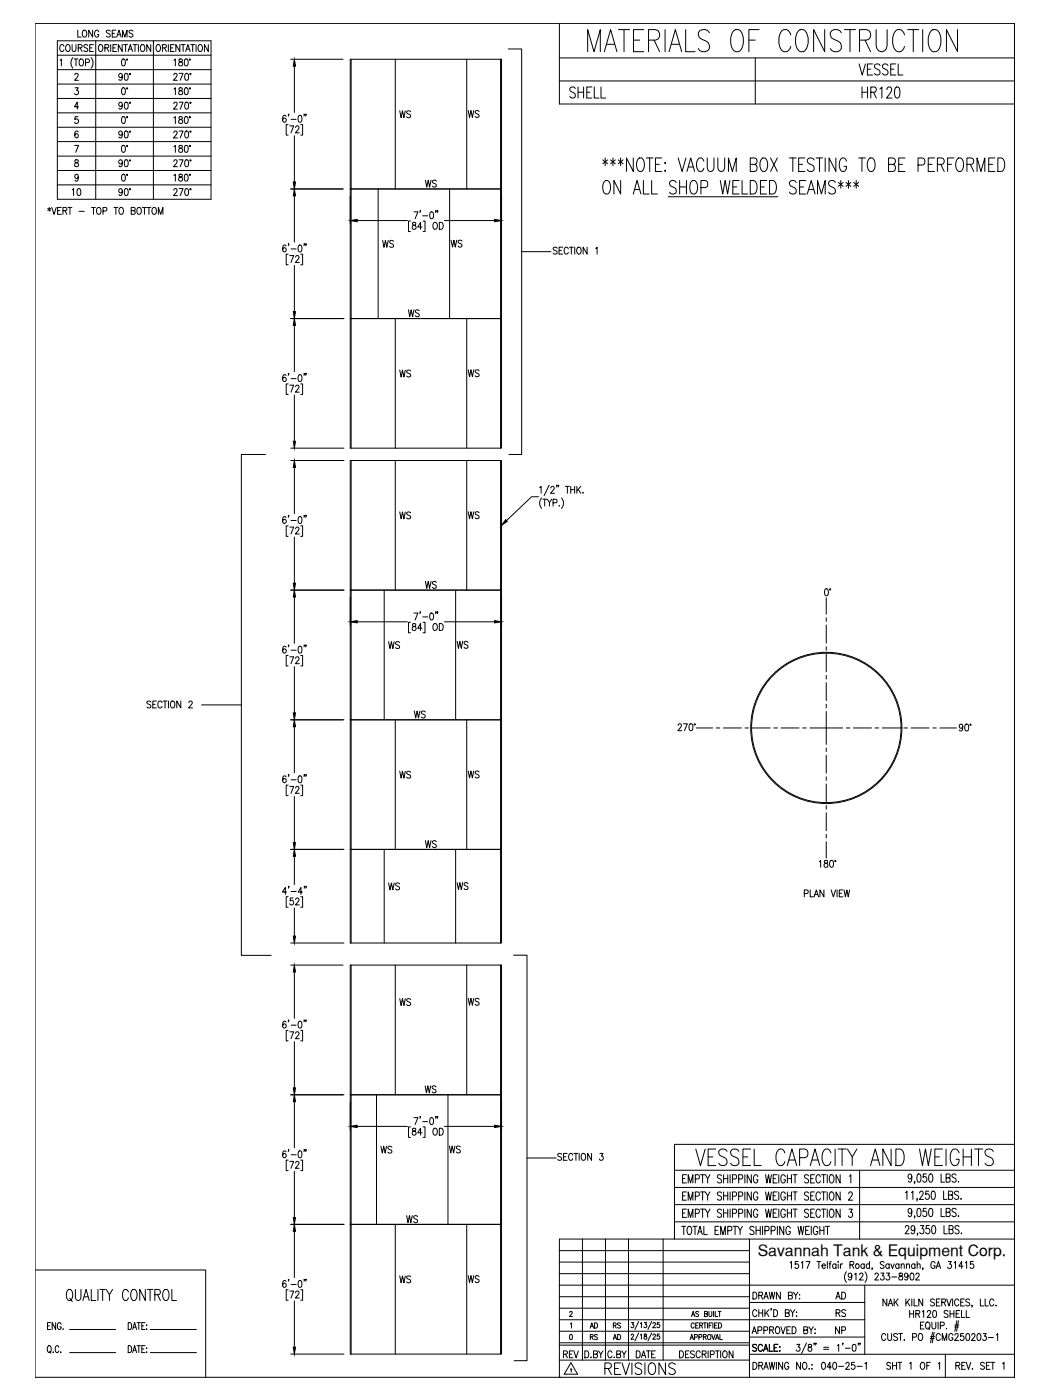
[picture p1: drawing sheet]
<svg xmlns="http://www.w3.org/2000/svg" width="457mm" height="610mm" viewBox="0 0 457 610" stroke-linecap="round" stroke-linejoin="round" font-family="sans-serif">
<!-- layer: 0 -->
<g fill="none" stroke="#000" stroke-width=".44">
<path d="M15.3 10.2h426.4v589.5h-426.4zM243.6 10.2v35.1h198.1M243.6 35.2h198.1M243.6 25.2h198.1M328.9 25.2v20.1M441.7 498.3h-148v41.2M293.7 517h148M293.7 509.6h148M374.3 509.6v29.9M253.6 539.5v52.7M263.6 539.5v52.7M273.7 539.5v52.7"/>
<path d="M288.7 539.5v52.7M293.7 532h148M293.7 524.5h148M326.3 539.5v60.2M441.7 539.5h-198.1v60.2M15.3 553h74.3v46.7M243.6 559.6h198.1M243.6 554.6h82.7M243.6 549.6h82.7M243.6 544.6h82.7M376.5 559.6v30.1M243.6 579.7h82.7"/>
<path d="M243.6 574.7h132.9M243.6 569.6h82.7M243.6 564.6h82.7M326.3 567.1h50.2M243.6 592.2h82.7M243.6 584.7h82.7M243.6 585.7h82.7M326.3 589.7h115.4M326.3 582.2h50.2M411.6 589.7v10"/>
</g>
<!-- layer: TEXT -->
<g fill="none" stroke="#000" stroke-width=".44">
<path d="M262.5 69.6l2.1 1.7M263.3 78.9l.4-.3a2.58 2.58 0 0 1 2.1 3.6 2.07 2.07 0 0 1-2.1 2.3 4.1 4.1 0 0 1-.4-5.6zM263.5 68.8v3.4M264.6 69.6l-2.1 1.7M265.8 69.6l2.1 1.7M266.9 68.8v3.4M267.9 69.6l-2.1 1.7M269.2 69.6l2.1 1.7M270.2 78.6v5.9l-2.9-5.9v5.9M270.2 68.8v3.4M271.3 69.6l-2.1 1.7M275.7 68.8v5.9l-2.9-5.9v5.9"/>
<path d="M278 69.1l.5-.3a2.58 2.58 0 0 1 2.1 3.6l-.2 .9a1.48 1.48 0 0 1-1.5 1.4 1.48 1.48 0 0 1-1.5-1.4 4.4 4.4 0 0 1 .6-4.2zM280.1 78.6v5.9h2.6M281.4 68.8h2.9M282.9 68.8v5.9M283.7 78.6v5.9h2.5M285.4 71.6h1.7M288.1 68.8h-2.7v5.9h2.7M289.6 70.7v.6zM289.6 74.1v.6zM294.5 79.4a1.47 1.47 0 0 0-2-.8 1.47 1.47 0 0 0-.8 2l1.9 1.1a1.54 1.54 0 0 1 .7 2.3 1.54 1.54 0 0 1-2.3 .2l-.5-.5M295.3 68.8l1.7 5.9 1.7-5.9M295.9 78.6v5.9"/>
<path d="M298.9 78.6v5.9M299.1 74.7l1.7-5.9 1.7 5.9M299.7 72.7h2.1M301.2 78.9l.4-.3a2.58 2.58 0 0 1 2.1 3.6 2.07 2.07 0 0 1-2.1 2.3 4.2 4.2 0 0 1-.4-5.6zM306.5 70.2a1.48 1.48 0 0 0-1.5-1.5 1.48 1.48 0 0 0-1.5 1.5 3.8 3.8 0 0 0 1.1 4.5 1.55 1.55 0 0 0 1.9-1.4M308 68.8l.2 5a1.33 1.33 0 0 0 1.2 .9 1.33 1.33 0 0 0 1.3-.9l.2-5M312.6 68.8l.2 5a1.37 1.37 0 0 0 1.3 .9 1.37 1.37 0 0 0 1.2-.9l.2-5M313.6 78.6l1.1 5.9 1.1-5.9 1 5.9 1-5.9M317.2 74.7v-5.9l1.7 5.9 1.7-5.9v5.9M321.8 78.6h-2.7v5.9h2.7M323.1 78.6v5.9h2.5M326.7 71.6h1.9a1.44 1.44 0 0 0 1.1-1.4 1.44 1.44 0 0 0-1.1-1.4h-1.9v5.9h1.9a1.63 1.63 0 0 0 1.1-1.6 1.63 1.63 0 0 0-1.1-1.5"/>
<path d="M326.7 78.6h1.5a3.6 3.6 0 0 1 0 5.9h-1.5zM331.8 69.1l.4-.3a1.91 1.91 0 0 1 2 2.2 3.8 3.8 0 0 1-1.2 3.7 2.58 2.58 0 0 1-2.1-3.7zM333.8 78.6h-2.7v5.9h2.7M335.1 78.6h1.5a3.6 3.6 0 0 1 0 5.9h-1.5zM335.5 68.8l3 5.9M338.5 68.8l-3 5.9M343.7 68.8h3M345.2 68.8v5.9M346.7 79.4a1.49 1.49 0 0 0-2-.8 1.49 1.49 0 0 0-.8 2l1.9 1.1a1.5 1.5 0 0 1 .8 1.9 1.5 1.5 0 0 1-1.8 .9l-1.1-.8M347.8 71.6h1.6M350.5 68.8h-2.7v5.9h2.7M350.9 78.6h-2.7v5.9h2.7"/>
<path d="M354.5 69.6a1.48 1.48 0 0 0-1.9-.8 1.48 1.48 0 0 0-.9 1.9l1.9 1.2a1.55 1.55 0 0 1 .7 2.3 1.55 1.55 0 0 1-2.4 .2l-.4-.6M355.3 68.8h3M356.8 68.8v5.9M359.3 68.8v5.9M363.8 79.4a1.49 1.49 0 0 0-2-.8 1.49 1.49 0 0 0-.8 2l1.9 1.1a1.5 1.5 0 0 1 .8 1.9 1.5 1.5 0 0 1-1.8 .9l-1.1-.8M364 68.8v5.9l-3-5.9v5.9M365 79.4l2.1 1.7M366.1 78.6v3.4M367.1 79.4l-2.1 1.7M368.4 79.4l2.1 1.7M368.6 70.2a1.46 1.46 0 0 0-2.3-1.1 4.1 4.1 0 0 0 .4 5.6 1.68 1.68 0 0 0 1.9-2.3h-1.1M369.4 78.6v3.4"/>
<path d="M370.5 79.4l-2.1 1.7M371.8 79.4l2.1 1.7M372.8 78.6v3.4M373.9 68.8h2.9M373.9 79.4l-2.1 1.7M375.3 68.8v5.9M378.5 69.1l.4-.3a2.58 2.58 0 0 1 2.1 3.6l-.2 .9a1.48 1.48 0 0 1-1.5 1.4 1.48 1.48 0 0 1-1.4-1.4 4.4 4.4 0 0 1 .6-4.2zM386.9 71.6h1.9a1.44 1.44 0 0 0 1.1-1.4 1.44 1.44 0 0 0-1.1-1.4h-1.9v5.9h1.9a1.63 1.63 0 0 0 1.1-1.6 1.63 1.63 0 0 0-1.1-1.5M391.3 71.6h1.7M394.1 68.8h-2.8v5.9h2.8M399.7 71.9h1.9a1.63 1.63 0 0 0 1.2-1.6 1.63 1.63 0 0 0-1.2-1.5h-1.9v5.9M404.2 71.6h1.7"/>
<path d="M406.9 68.8h-2.7v5.9h2.7M408.2 71.6h1.9a1.44 1.44 0 0 0 1.1-1.4 1.44 1.44 0 0 0-1.1-1.4h-1.9v5.9M409.6 71.6l1.5 3.1M412.6 71.6h1.7M415.4 68.8h-2.8v5.9M417 69.1l.4-.3a2.58 2.58 0 0 1 2.2 3.6l-.3 .9a1.48 1.48 0 0 1-1.4 1.4 1.48 1.48 0 0 1-1.5-1.4 4.4 4.4 0 0 1 .6-4.2zM421 71.6h1.9a1.44 1.44 0 0 0 1.1-1.4 1.44 1.44 0 0 0-1.1-1.4h-1.9v5.9M422.5 71.6l1.5 3.1M425.4 74.7v-5.9l1.7 5.9 1.7-5.9v5.9M430.5 71.6h1.7M433.2 68.8h-2.7v5.9h2.7M434.5 68.8h1.5a3.6 3.6 0 0 1 0 5.9h-1.5z"/>
<path d="M275.7 84.5l1.7-5.9 1.7 5.9M276.3 82.5h2.2M290.9 85.7h47.8M295.9 81.4h3M305.2 81.7h1.9a1.63 1.63 0 0 0 1.1-1.6 1.63 1.63 0 0 0-1.1-1.5h-1.9v5.9M319.1 81.4h1.7M331.1 81.4h1.7M348.2 81.4h1.7M351.5 84.5l1.7-5.9 1.7 5.9M352.2 82.5h2.1M356 84.5v-5.9l1.7 5.9 1.6-5.9v5.9M297.2 513.2h1"/>
<path d="M298.9 511.5h-1.7v3.6h1.7M298.9 519h-1.7v3.6h1.7M299.7 515.1v-3.6l1 3.6 1-3.6v3.6M302.8 513.4l1.5-.2 .2-.5-.2-1-1.5-.2v3.6M305 519h1.9M305.9 511.5v3.6M305.9 519v3.6M307.1 511.5l1 1.7v1.9M307.1 519l1 1.7v1.9M309.1 511.5l-1 1.7M309.1 519l-1 1.7M314.2 512a.95 .95 0 0 0-1.1-.5 .95 .95 0 0 0-.7 .8l.2 .6 1.3 .6 .3 1.1a1.03 1.03 0 0 1-1.8 0"/>
<path d="M314.2 519.5a.95 .95 0 0 0-1.1-.5 .95 .95 0 0 0-.7 .8l.2 .5 1.3 .7 .3 1.1a1.03 1.03 0 0 1-1.8 0M315.1 513.2h1.8M315.1 511.5v3.6M315.1 519v3.6M316.9 511.5v3.6M316.9 519v3.6M317.9 511.5v3.6M317.9 519v3.6M318.9 513.4l1.6-.2 .2-.5-.2-1-1.6-.2v3.6M321.6 513.4l1.6-.2 .2-.5-.2-1-1.6-.2v3.6M324.3 511.5v3.6M324.3 519v3.6"/>
<path d="M327.1 511.5v3.6l-1.7-3.6v3.6M327.1 519v3.6l-1.7-3.6v3.6M330 512.3a.99 .99 0 0 0-1.3-.8 .99 .99 0 0 0-.6 1.4v.8a1.03 1.03 0 0 0 .9 1.4 1.03 1.03 0 0 0 1-1.4h-.7M330 519.8a.99 .99 0 0 0-1.3-.8 .99 .99 0 0 0-.6 1.3v.9a1.03 1.03 0 0 0 .9 1.4 1.03 1.03 0 0 0 1-1.4h-.7M333.3 511.5l.7 3.6 .6-3.6 .7 3.6 .6-3.6M333.3 519l.7 3.6 .6-3.6 .7 3.6 .6-3.6M336.7 513.2h1M338.4 511.5h-1.7v3.6h1.7M338.4 519h-1.7v3.6h1.7M339.1 511.5v3.6M339.1 519v3.6M342 512.3a1.01 1.01 0 0 0-1.3-.8 1.01 1.01 0 0 0-.7 1.4v.8a1.04 1.04 0 0 0 1 1.4 1.04 1.04 0 0 0 1-1.4h-.7"/>
<path d="M342 519.8a1.01 1.01 0 0 0-1.3-.8 1.01 1.01 0 0 0-.7 1.3v.9a1.04 1.04 0 0 0 1 1.4 1.04 1.04 0 0 0 1-1.4h-.7M342.8 513.2h1.8M342.8 511.5v3.6M342.8 519v3.6M344.6 511.5v3.6M344.6 519v3.6M345.3 519h1.8M346.2 511.5v3.6M346.2 519v3.6M352.1 512a.89 .89 0 0 0-1.2-.5 .89 .89 0 0 0-.5 1.2l1.4 .8a.95 .95 0 0 1-.1 1.5 .95 .95 0 0 1-1.4-.4M352.1 519.5a.89 .89 0 0 0-1.2-.5 .89 .89 0 0 0-.5 1.2l1.2 .7a.96 .96 0 0 1 .2 1.5 .96 .96 0 0 1-1.5-.3M353 513.2h1"/>
<path d="M354.7 511.5h-1.7v3.6h1.7M354.7 519h-1.7v3.6h1.7M357.2 512.3a1.01 1.01 0 0 0-1.2-.8 1.01 1.01 0 0 0-.7 1.4v.8a1.02 1.02 0 0 0 .7 1.4 1.02 1.02 0 0 0 1.2-.8M357.2 519.8a1.01 1.01 0 0 0-1.2-.8 1.01 1.01 0 0 0-.7 1.3v.9a1.02 1.02 0 0 0 .7 1.4 1.02 1.02 0 0 0 1.2-.9M357.7 519h1.9M358.6 511.5v3.6M358.6 519v3.6M360.2 511.5v3.6M360.2 519v3.6M361.6 511.7l.3-.2a1.87 1.87 0 0 1 1.3 1.8 1.87 1.87 0 0 1-1.3 1.8 2.54 2.54 0 0 1-.3-3.4zM361.6 519.2l.3-.2a1.87 1.87 0 0 1 1.3 1.8 1.87 1.87 0 0 1-1.3 1.8 2.54 2.54 0 0 1-.3-3.4zM365.8 511.5v3.6l-1.7-3.6v3.6"/>
<path d="M365.8 519v3.6l-1.7-3.6v3.6M369.6 519.8l.5-.8h.5l.5 .7-.4 1.2-1.3 1.7h1.8M369.8 512.2l.7-.7v3.6M394.3 519.3l.6-.6v3.6M396.9 519.3l.6-.6v3.6M397 512.3l-.4 .9a.98 .98 0 0 1-1.2-.9 .98 .98 0 0 1 1.2-1l.4 1a1.8 1.8 0 0 1-1 2.5l-.5-.5M398.3 514.6h-.2h.2l-.2 .8M399.6 511.3l.6-.1a2.38 2.38 0 0 1 0 3.6h-.2a2.83 2.83 0 0 1-.4-3.5zM400.5 519.5l.1-.5a.81 .81 0 0 1 1.2-.2 .81 .81 0 0 1 .1 1.2l-1.6 2.3h1.8M403.3 511.2h-1.2l-.2 1.5a1.06 1.06 0 0 1 1.7 .9 1.06 1.06 0 0 1-1.7 .8l-.1-.4M404.4 518.7h-1.2l-.2 1.5a1.06 1.06 0 0 1 1.7 .8 1.06 1.06 0 0 1-1.7 .9l-.1-.3M404.8 511.3l.6-.1a2.47 2.47 0 0 1 0 3.6h-.2a2.68 2.68 0 0 1-.4-3.5z"/>
<path d="M405.8 518.8l.7-.1a2.47 2.47 0 0 1 0 3.6h-.3a2.83 2.83 0 0 1-.4-3.5zM409.8 511.2v3.6h1.5M410.9 518.7v3.6h1.5M412 512.9l1.5-.2 .3-.5-.3-.9-1.5-.1v3.6h1.1l.5-.4 .2-.9-.7-.6M416.3 511.7a.95 .95 0 0 0-1-.6 .95 .95 0 0 0-.8 .9l.3 .5 1.3 .7 .2 1.1a1.03 1.03 0 0 1-1.8 0M417.4 514.4v.4zM417.4 519.2a.91 .91 0 0 0-1.2-.5 .91 .91 0 0 0-.5 1.1l1.2 .7a.97 .97 0 0 1 .3 1.6 .97 .97 0 0 1-1.6-.4M296.8 534h1.8M297.2 520.7h1M297.2 528.2h1M297.7 534v3.6M298.9 526.5h-1.7v3.6h1.7"/>
<path d="M299.7 522.6v-3.6l1 3.6 1-3.6v3.6M299.7 530.1v-3.6l1 3.6 1-3.6v3.6M299.7 534.1l.2-.1a1.99 1.99 0 0 1 .8 3.4l-.3 .2a1.99 1.99 0 0 1-.7-3.5zM301.7 534h1.8M302.6 534v3.6M302.8 520.9l1.5-.2 .2-.5-.2-1-1.5-.2v3.6M302.8 528.3l1.5-.1 .2-.5-.2-1-1.5-.2v3.6M303.8 537.6l1-3.6 1 3.6M304.2 536.4h1.2M305 526.5h1.9M305.9 526.5v3.6M306.5 534v3.6h1.5"/>
<path d="M307.1 526.5l1 1.7v1.9M309.1 526.5l-1 1.7M311.3 535.7h1.1M313 534h-1.7v3.6h1.7M313.8 537.6v-3.6l1 3.6 1-3.6v3.6M314.2 527a.95 .95 0 0 0-1.1-.6 .95 .95 0 0 0-.7 .9l.2 .5 1.3 .8 .3 1a1.03 1.03 0 0 1-1.8 0M315.1 526.5v3.6M315.1 520.7h1.8M315.1 528.2h1.8M316.9 535.9l1.5-.2 .3-.5-.3-1.1-1.5-.1v3.6M316.9 526.5v3.6M317.9 526.5v3.6"/>
<path d="M318.9 520.9l1.6-.2 .2-.5-.2-1-1.6-.2v3.6M318.9 528.3l1.6-.1 .2-.5-.2-1-1.6-.2v3.6M319.2 534h1.8M320.1 534v3.6M321.3 534l1 1.7v1.9M321.6 520.9l1.6-.2 .2-.5-.2-1-1.6-.2v3.6M321.6 528.3l1.6-.1 .2-.5-.2-1-1.6-.2v3.6M323.3 534l-1 1.7M324.3 526.5v3.6M327.1 526.5v3.6l-1.7-3.6v3.6M328.3 534.5a.95 .95 0 0 0-1-.6 .95 .95 0 0 0-.8 .9l.3 .5 1.3 .8 .2 1a1.03 1.03 0 0 1-1.8 0M329.2 535.7h1.8"/>
<path d="M329.2 534v3.6M330 527.3a.99 .99 0 0 0-1.3-.8 .99 .99 0 0 0-.6 1.3v.9a1.02 1.02 0 0 0 .9 1.4 1.02 1.02 0 0 0 1-1.4h-.7M331 534v3.6M332 534v3.6M333.1 535.9l1.5-.2 .3-.5-.3-1.1-1.5-.1v3.6M333.3 526.5l.7 3.6 .6-3.6 .7 3.6 .6-3.6M335.8 535.9l1.5-.2 .3-.5-.3-1.1-1.5-.1v3.6M336.7 520.7h1M336.7 528.2h1M338.4 526.5h-1.7v3.6h1.7M338.5 534v3.6M339.1 526.5v3.6"/>
<path d="M341.3 534v3.6l-1.8-3.6v3.6M342 527.3a1.01 1.01 0 0 0-1.3-.8 1.01 1.01 0 0 0-.7 1.3v.9a1.03 1.03 0 0 0 1 1.4 1.03 1.03 0 0 0 1-1.4h-.7M342.8 526.5v3.6M342.8 520.7h1.8M342.8 528.2h1.8M344.1 534.8a.99 .99 0 0 0-1.2-.8 .99 .99 0 0 0-.7 1.3v.9a1.02 1.02 0 0 0 1 1.4 1.02 1.02 0 0 0 .9-1.4h-.6M344.6 526.5v3.6M345.3 526.5h1.8M346.2 526.5v3.6M347.5 534l.6 3.6 .6-3.6 .7 3.6 .6-3.6M350.8 535.7h1M352.1 527a.89 .89 0 0 0-1.2-.5 .89 .89 0 0 0-.5 1.2l1.2 .6a.96 .96 0 0 1 .2 1.6 .96 .96 0 0 1-1.5-.3"/>
<path d="M352.5 534h-1.7v3.6h1.7M353 520.7h1M353 528.2h1M353.3 534v3.6M354.7 526.5h-1.7v3.6h1.7M356.1 534.8a1.01 1.01 0 0 0-1.3-.8 1.01 1.01 0 0 0-.7 1.3v.9a1.03 1.03 0 0 0 1 1.4 1.03 1.03 0 0 0 1-1.4h-.7M357 535.7h1.8M357 534v3.6M357.2 527.3a1.01 1.01 0 0 0-1.2-.8 1.01 1.01 0 0 0-.7 1.3v.9a1.01 1.01 0 0 0 .7 1.4 1.01 1.01 0 0 0 1.2-.9M357.7 526.5h1.9M358.6 526.5v3.6M358.8 534v3.6"/>
<path d="M359.4 534h1.8M360.2 526.5v3.6M360.3 534v3.6M361.6 526.7l.3-.2a1.87 1.87 0 0 1 1.3 1.8 1.87 1.87 0 0 1-1.3 1.8 2.52 2.52 0 0 1-.3-3.4zM365.8 526.5v3.6l-1.7-3.6v3.6M369.7 526.5h1.4l-.7 1.3a1.05 1.05 0 0 1 .8 1.6 1.05 1.05 0 0 1-1.8 0M394.2 534.5l.2-.5a.81 .81 0 0 1 1.1-.2 .81 .81 0 0 1 .1 1.2l-1.5 2.2h1.8M397 527.3l-.4 .9a.98 .98 0 0 1-1.2-1 .98 .98 0 0 1 1.2-.9l.4 1a1.75 1.75 0 0 1-1 2.4l-.5-.5M398.3 529.6h-.2h.2l-.2 .8M398.3 534.8l-.3 .9a1 1 0 0 1-1.4-.9 1 1 0 0 1 1.4-1l.3 1a1.73 1.73 0 0 1-1 2.4l-.5-.5M399.4 522.1h-.2h.2l-.2 .8M399.6 526.3l.6-.2a2.38 2.38 0 0 1 0 3.6h-.2a2.83 2.83 0 0 1-.4-3.4z"/>
<path d="M399.6 537.1h-.2h.2l-.2 .8M400.8 533.6h1.4l-.8 1.4a1.05 1.05 0 0 1 .9 1.6 1.05 1.05 0 0 1-1.8 0M403.3 526.1h-1.2l-.2 1.6a1.06 1.06 0 0 1 1.7 .8 1.06 1.06 0 0 1-1.7 .9l-.1-.3M404.7 533.6h-1.4l-.1 1.6a1.07 1.07 0 0 1 1.7 .8 1.07 1.07 0 0 1-1.7 .9l-.1-.3M404.8 526.3l.6-.2a2.47 2.47 0 0 1 0 3.6h-.2a2.68 2.68 0 0 1-.4-3.4zM406 533.8l.7-.2a2.47 2.47 0 0 1 0 3.6h-.3a2.81 2.81 0 0 1-.4-3.4zM409.8 526.1v3.6h1.5M411 533.6v3.6h1.6M412 527.8l1.5-.1 .3-.5-.3-.9-1.5-.2v3.6h1.1l.5-.3 .2-.8-.7-.8M413 520.3l1.6-.1 .3-.5-.3-.9-1.6-.1v3.6h1.2l.5-.4 .2-.9-.7-.7M413.2 535.3l1.6-.1 .2-.5-.2-.9-1.6-.2v3.6h1.2l.5-.3 .1-.8-.6-.8M416.3 526.7a.95 .95 0 0 0-1-.6 .95 .95 0 0 0-.8 .9l.3 .5 1.3 .7 .2 1a1.03 1.03 0 0 1-1.8 0"/>
<path d="M417.4 529.4v.3zM417.6 534.1a.89 .89 0 0 0-1.2-.5 .89 .89 0 0 0-.4 1.2l1.1 .7a.96 .96 0 0 1 .3 1.6 .96 .96 0 0 1-1.6-.4M418.5 521.9v.4zM418.6 536.9v.3zM344 549.9l.6-.6v3M347.5 549.3h-1.2l-.1 1.3a.93 .93 0 0 1 1.4 .1 .93 .93 0 0 1-.2 1.3 .93 .93 0 0 1-1.3-.2M348.9 549.9l.6-.6v3M351 549.3h1.7l-1.3 3M355.7 549.3h1.7M356.6 549.3v3M357.9 551.2h1.5l-.1-.6a.86 .86 0 0 0-1.2 .2 .86 .86 0 0 0 .1 1.2 .86 .86 0 0 0 1.2-.1M360.2 549.3v3"/>
<path d="M361 550.3h.8M361.9 549.3l-.5 .2-.1 .4v2.4M364 550.7a.86 .86 0 0 0-1.2 0 .86 .86 0 0 0 0 1.2 .86 .86 0 0 0 1.2 0M364 550.3v2M365 549.3v.3zM365 550.4v1.9M366 550.3v2M366.9 550.3l-.6 .1-.3 .8M368.6 553.7a3.5 3.5 0 0 0 0 4.7M370.1 550.7l1.4-.1 .2-1-1.6-.3v3M370.9 555.3l-.4 .7a.84 .84 0 0 1-1.1-.3 .84 .84 0 0 1 .2-1.1 .84 .84 0 0 1 1.2 .2l.1 .5a1.46 1.46 0 0 1-1 2l-.5-.4M371 550.7l.8 1.6"/>
<path d="M372.1 554.9l.6-.6v3M374.3 555.1l.5-.8 .7 .2 .3 .4-.4 1-1.2 1.4h1.7M376.3 550.7a.86 .86 0 0 0-1.2 0 .86 .86 0 0 0 0 1.2 .86 .86 0 0 0 1.2 0M376.3 550.3v2M376.6 553.7a3.5 3.5 0 0 1 0 4.7M378.6 550.7a.93 .93 0 0 0-1.5 .4 .93 .93 0 0 0 1 1.2l.5-.4M378.6 549.3v3M379.8 552.2h-.2h.2l-.2 .7M381 555.1l.5-.8 .7 .2 .3 .4-.4 1-1.2 1.4h1.7M383.6 554.3h1.3l-.7 1.2a.92 .92 0 0 1 .7 1.4 .92 .92 0 0 1-1.6-.1M385 549.7l-.6-.4-1.1 .4 .2 .7 1.5 1.1v.4l-.6 .4-1.1-.4M386 554.3h1.3l-.7 1.2a.91 .91 0 0 1 .8 1.4 .91 .91 0 0 1-1.6-.1"/>
<path d="M387.2 550.7a.86 .86 0 0 0-1.3 0 .86 .86 0 0 0 0 1.2 .86 .86 0 0 0 1.3 0M387.2 550.3v2M387.9 550.3l.7 2 .8-2M388.3 556h2.2M391.4 550.7a.86 .86 0 0 0-1.2 0 .86 .86 0 0 0 0 1.2 .86 .86 0 0 0 1.2 0M391.4 550.3v2M391.6 554.5v.8a1.22 1.22 0 0 1 1.3 .6 1.22 1.22 0 0 1-.1 1.3 .98 .98 0 0 1-1.5-.6 .98 .98 0 0 1 1.3-1.1l.4-.4-.2-.6zM392.4 550.9l.6-.6 .6 .1 .1 1.9M392.4 550.3v2M394.7 550.9l.6-.6 .6 .1 .2 1.9M394.7 550.3v2M395.4 555.3l-.4 .7a.82 .82 0 0 1-1.1-.3 .82 .82 0 0 1 .2-1.1 .82 .82 0 0 1 1.2 .2l.1 .5a1.47 1.47 0 0 1-1 2l-.5-.4"/>
<path d="M396.6 554.5l.6-.2a1.84 1.84 0 0 1 0 3h-.2a2.1 2.1 0 0 1-.4-2.8zM398.4 550.7a.86 .86 0 0 0-1.2 0 .86 .86 0 0 0 0 1.2 .86 .86 0 0 0 1.2 0M398.4 550.3v2M398.8 555.1l.2-.6a.85 .85 0 0 1 1.2 .2 .85 .85 0 0 1-.3 1.2l-1.2 1.4h1.7M399.4 550.9l.6-.6 .5 .1 .2 1.9M399.4 549.3v3M401.9 552.2h-.3h.3l-.3 .7M407.1 550a.93 .93 0 0 0-1.1-.7 .93 .93 0 0 0-.7 1.1v.8a.94 .94 0 0 0 .9 1.1 .94 .94 0 0 0 .9-1.1h-.5M407.6 552.3l1-3 1 3M408 551.3h1.2M412.9 549.3h1.3l-.7 1.1a.93 .93 0 0 1 .7 1.5 .93 .93 0 0 1-1.6-.1M415.4 549.9l.6-.6v3"/>
<path d="M419.3 551.3h-1.8l1.2-2v3M420.3 549.9l.6-.6v3M423.8 549.3h-1.2l-.1 1.3a.93 .93 0 0 1 1.4 .1 .93 .93 0 0 1-.2 1.3 .93 .93 0 0 1-1.3-.2M248.1 571.6l.3-.6 .8 .4-1.3 1.9h1.3M248.4 576.5l.4-.5v2.3M274.9 575.9h1l-.5 .8a.68 .68 0 0 1 .5 1.1 .68 .68 0 0 1-1.2-.1M278.1 575.4l-1.6 3.5M278.8 576.3l.5-.4v2.2M280.6 575.9h.9l-.5 .8a.68 .68 0 0 1 .5 1.1 .68 .68 0 0 1-1.1-.1M283.7 575.4l-1.6 3.5M284.3 576.4l.2-.4 .6-.1 .3 .6-1.2 1.6h1.3M287.1 575.9h-.9l-.1 .9a.71 .71 0 0 1 1 0 .71 .71 0 0 1 0 1.1 .71 .71 0 0 1-1.1-.2"/>
<path d="M301.1 573.3l.7-2.3 .7 2.3M301.4 572.5h.9M302.3 576.6a.7 .7 0 0 0-.9-.6 .7 .7 0 0 0-.5 .9v.5a.7 .7 0 0 0 .5 .9 .7 .7 0 0 0 .9-.5M302.9 577.1h.7M304.1 576h-1.2v2.3h1.2M304.2 571.4l-.5-.4-.6 .1-.1 .7 1 .5 .2 .7-.5 .3-.8-.3M304.7 577.1l1.1-.1v-.9l-1.1-.1v2.3M305.3 577.1l.6 1.2M306.3 576h1.3M306.8 572.1l1.1-.1v-.9l-1.1-.1v2.3l1.1-.1 .1-.7-.4-.4M306.9 576v2.3M308 576v2.3"/>
<path d="M308.7 571v1.6l.5 .7 .7-.3 .1-2M308.8 577.1h.7M310 576h-1.2v2.3M310.4 576v2.3M310.7 571v2.3M311.1 577.1h.8M311.4 571v2.3h1.1M312.3 576h-1.2v2.3h1.2M312.7 571h1.3M312.9 576a1.16 1.16 0 0 1 1.3 1.2 1.16 1.16 0 0 1-1.3 1.1zM313.3 571v2.3M329.6 571a.93 .93 0 0 0-1.2-.7 .93 .93 0 0 0-.7 1.1v.7a.93 .93 0 0 0 .7 1.2 .93 .93 0 0 0 1.2-.8"/>
<path d="M330.4 570.3v3M330.4 571.7h1.7M332.1 570.3v3M333.1 570.3v3M333.7 571.6l1.1 1.7M334.8 570.3l-1.7 2M335.9 569.8h-.3h.3l-.3 .8M336.9 570.3a1.52 1.52 0 0 1 1.7 1.5 1.52 1.52 0 0 1-1.7 1.5zM342 571.7l1.4-.1 .2-1-1.6-.3v3l1.6-.3 .1-.7-.6-.6M344.2 570.3l.9 1.4v1.6M346.1 570.3l-1 1.4M346.9 571.3h.1"/>
<path d="M346.9 573v.3zM386.2 565.6v3l-1.7-3v3M386.8 568.6l1-3 .9 3M387.1 567.6h1.3M389.3 565.6v3M390 566.9l1.1 1.7M391.1 565.6l-1.8 2M394.4 565.6v3M395.1 566.9l1 1.7M396.1 565.6l-1.7 2M397 565.6v3M398 565.6v3h1.4"/>
<path d="M401.8 565.6v3l-1.7-3v3M402.4 575.7h-1.6v3h1.6M403.5 575.8l.2-.1a1.52 1.52 0 0 1 1.3 1.5 1.52 1.52 0 0 1-1.3 1.5 1.97 1.97 0 0 1-.2-2.9zM404.1 578.1l.7 .8M405.8 575.7v2.1l.7 .9 .9-.4 .1-2.6M406.9 566.1a.85 .85 0 0 0-1.1-.5 .85 .85 0 0 0-.5 1l1.6 1.2a.89 .89 0 0 1-.7 .9 .89 .89 0 0 1-1-.5M407.7 567h1M408.5 575.7v3M409.3 565.6h-1.6v3M409.4 577.2l1.5-.1 .1-1.2-1.6-.2v3M410.1 567l1.4-.1 .1-1-1.5-.3v3M410.9 567l.9 1.6"/>
<path d="M412.1 578.4v.3zM412.2 565.6l1 3 1-3M414.8 565.6v3M415.7 577.8h1.7M416.6 575.1l-.8 4.6M417.4 575.1l-.9 4.6M417.5 566.3a.94 .94 0 0 0-1.2-.7 .94 .94 0 0 0-.6 1.2v.7a.93 .93 0 0 0 .7 1.1 .93 .93 0 0 0 1.1-.7M418.3 567h1M419.9 565.6h-1.6v3M422.3 566.1a.85 .85 0 0 0-1.1-.5 .85 .85 0 0 0-.5 1l1.6 1.2a.92 .92 0 0 1-.7 .9 .92 .92 0 0 1-1.1-.5M426.9 565.6v3h1.4M428.9 565.6v3h1.5"/>
<path d="M432.7 566.3a.94 .94 0 0 0-1.1-.7 .94 .94 0 0 0-.7 1.2v.7a.93 .93 0 0 0 .7 1.1 .93 .93 0 0 0 1.1-.7M433.6 568.5h.2zM248.2 581.2l.3-.1a1.2 1.2 0 0 1 .8 1.1 1.2 1.2 0 0 1-.8 1.1l-.6-1zM248.4 596.3l.3-.3v1.5M248.6 593.4l2.9 5h-5.8zM274.8 581.4l.4-.5 .7 .4-1.2 1.8h1.3M278.1 580.5l-1.6 3.4M278.8 581.3l.5-.4v2.2M280.6 581v.6a.82 .82 0 0 1 .9 .5 .82 .82 0 0 1-.3 1 .73 .73 0 0 1-.9-.7 .73 .73 0 0 1 1-.7l.2-.7zM283.7 580.5l-1.6 3.4M284.3 581.4l.4-.5 .7 .4-1.2 1.8h1.3M287.1 580.9h-.9l-.1 1a.7 .7 0 0 1 1 0 .7 .7 0 0 1-.1 1 .7 .7 0 0 1-1-.2"/>
<path d="M327.9 593.2a1.54 1.54 0 0 1 1.7 1.5 1.54 1.54 0 0 1-1.7 1.6zM330.4 594.6l1.5-.1v-1.1l-1.5-.2v3.1M331.2 594.6l.9 1.7M332.6 596.3l1-3.1 .9 3.1M332.9 595.2h1.3M334.9 593.2l.6 3.1 .6-3.1 .6 3.1 .6-3.1M338.1 593.2v3.1M340.8 593.2v3.1l-1.8-3.1v3.1M343.4 593.9a.94 .94 0 0 0-1.1-.7 .94 .94 0 0 0-.7 1.2v.7a.95 .95 0 0 0 .9 1.2 .95 .95 0 0 0 .9-1.2h-.6M346.9 585.4h1.4l-.8 1.1a.91 .91 0 0 1 .8 1.4 .91 .91 0 0 1-1.6-.1M348.6 593.2v3.1l-1.7-3.1v3.1M349.9 593.4a1.39 1.39 0 0 1 1.5 .7 1.39 1.39 0 0 1-.3 1.7l-.2 .3a1.39 1.39 0 0 1-1.6-.7 1.39 1.39 0 0 1 .4-1.7z"/>
<path d="M351.2 584.8l-2.2 4.6M352 585.5v.8a1.12 1.12 0 0 1 1.4 .7 1.12 1.12 0 0 1-.5 1.4 .97 .97 0 0 1-1.1-1 .97 .97 0 0 1 1.2-.9l.4-.4-.1-.6zM352.2 596.1h.3zM353.4 596.1h.3zM353.6 594.2v.3zM354.6 584.9h-.2h.2l-.2 .8M355.3 584.9h-.2h.2l-.2 .8M358.6 586.6h2.2M358.6 587.5h2.2M364.6 585.9l.6-.5v3M367.1 584.9h-.3h.3l-.3 .8M368 587.1h2.2"/>
<path d="M371.4 585.5l.7-.1a1.75 1.75 0 0 1-.3 3 2.22 2.22 0 0 1-.4-2.9zM373.9 584.9h-.3h.3l-.3 .8M374.6 584.9h-.3h.3l-.3 .8M385.7 581.4a.93 .93 0 0 0-1.1-.7 .93 .93 0 0 0-.7 1.1v.7a.93 .93 0 0 0 .7 1.2 .93 .93 0 0 0 1.1-.7M386.5 580.7v2.1l.8 .9 .8-.4 .1-2.6M390.8 581.1l-.6-.4-.9 .1-.1 .9 1.4 .7 .2 .9-.6 .4-1.1-.4M391.3 580.7h1.7M392.1 580.7v3M393.7 583.4v.3zM397.4 582.2l1.5-.1 .2-.4-.2-.9-1.5-.1v3M400.3 580.8l.2-.1a1.52 1.52 0 0 1 1.3 1.5 1.52 1.52 0 0 1-1.3 1.5 1.97 1.97 0 0 1-.2-2.9zM405.1 582.8h1.7"/>
<path d="M405.2 582h1.7M406 580.1l-.8 4.6M406.8 580.1l-.9 4.6M409.4 581.4a.93 .93 0 0 0-1.1-.7 .93 .93 0 0 0-.7 1.1v.7a.93 .93 0 0 0 .7 1.2 .93 .93 0 0 0 1.1-.7M410.3 583.7v-3l1 3 .9-3v3M414.9 581.4a.93 .93 0 0 0-1.1-.7 .93 .93 0 0 0-.7 1.1v.7a.94 .94 0 0 0 .9 1.2 .94 .94 0 0 0 .9-1.2h-.6M415.8 581.4l.4-.7 .8 .1 .2 .5-.3 .9-1.2 1.5h1.7M416.2 594.6l1.5-.1 .1-1-1.6-.3v3.1M417.1 594.6l.8 1.7M418.8 594.6h1M419.6 580.7h-1.3l-.1 1.3a.93 .93 0 0 1 1.4 0 .93 .93 0 0 1-.2 1.4 .93 .93 0 0 1-1.3-.3M420.4 593.2h-1.6v3.1h1.6"/>
<path d="M420.7 593.2l1 3.1 1-3.1M420.9 580.8l.6-.1a1.85 1.85 0 0 1 0 3h-.3a2.13 2.13 0 0 1-.3-2.9zM423.1 581.4l.2-.6a.85 .85 0 0 1 1.2 .3 .85 .85 0 0 1-.3 1.1l-1.2 1.5h1.7M423.3 596.1h.2zM425.8 580.8l.6-.1a1.85 1.85 0 0 1 0 3h-.2a2.08 2.08 0 0 1-.4-2.9zM428.1 580.7h1.3l-.7 1.1a.91 .91 0 0 1 .7 1.4 .91 .91 0 0 1-1.6-.1M428.7 593.7a.89 .89 0 0 0-1-.5 .89 .89 0 0 0-.7 .7l.2 .5 1.3 .7 .2 .7a.97 .97 0 0 1-1.7 0M429.5 594.6h1M430.4 582.4h2.2M431.1 593.2h-1.6v3.1h1.6M431.4 593.2h1.7M432.3 593.2v3.1"/>
<path d="M433.8 581.3l.6-.6v3M436.6 593.8l.6-.6v3.1"/>
<circle cx="373.3" cy="551.2" r=".94"/>
</g>
<!-- layer: DIM -->
<g fill="none" stroke="#000" stroke-width=".44">
<path d="M25 17.8h66.9v69h-66.9zM41.7 17.8v69M66.8 17.8v69M25 24h66.9M25 30.3h66.9M25 36.6h66.9M26.1 26.3l.6-.6v3M31.7 25.1a3.5 3.5 0 0 0 0 4.6M32.6 32.7l.5-.8h.5l.5 .6-1.6 2.5h1.7M32.7 38.2h1.4l-.8 1.2a.91 .91 0 0 1 .8 1.4 .91 .91 0 0 1-1.6-.1M33.1 25.7v3M34.9 25.8l.3-.1a1.52 1.52 0 0 1 1.2 1.5 1.52 1.52 0 0 1-1.2 1.5 1.97 1.97 0 0 1-.3-2.9z"/>
<path d="M37.2 27.2l1.5-.1 .2-.4-.2-.9-1.5-.1v3M39.7 25.1a3.5 3.5 0 0 1 0 4.6M53.3 25.8l.6-.1a1.91 1.91 0 0 1 0 3h-.3a2.13 2.13 0 0 1-.3-2.9zM53.3 33a.82 .82 0 0 1-1.2 .6 .82 .82 0 0 1-.2-1.3 .82 .82 0 0 1 1.3 .1l.1 .6a1.4 1.4 0 0 1-1 2l-.5-.5M53.3 38.4l.6-.2a1.91 1.91 0 0 1 0 3h-.3a2.09 2.09 0 0 1-.3-2.8zM54.5 32.1l.3-.2a1.75 1.75 0 0 1 .3 3.1h-.3a2.15 2.15 0 0 1-.3-2.9zM55.2 25.8h.3v.4h-.3zM55.2 38.3h.3v.4h-.3zM56.4 32h.3v.4h-.3zM75.7 32.7l.4-.8h.6l.4 .6-.3 1-1.2 1.5h1.6M75.7 26.3l.7-.6v3M75.7 38.8l.7-.6v3"/>
<path d="M78 31.9h1.7l-1.2 3.1M78 25.8v.9a1.09 1.09 0 0 1 1.4 .6 1.09 1.09 0 0 1-.5 1.4 .97 .97 0 0 1-1.2-1 .97 .97 0 0 1 1.3-.9l.4-.4-.1-.6zM78 38.4v.8a1.2 1.2 0 0 1 1.3 .5 1.2 1.2 0 0 1 0 1.4 .99 .99 0 0 1-1.6-.7 .99 .99 0 0 1 1.3-1l.4-.8a.89 .89 0 0 0-1.4-.2zM80.6 25.8l.6-.1a1.91 1.91 0 0 1 0 3h-.2a2.19 2.19 0 0 1-.4-2.9zM80.6 38.4l.4-.2a1.75 1.75 0 0 1 .2 3h-.2a2.15 2.15 0 0 1-.4-2.8zM80.8 32.1l.6-.2a1.91 1.91 0 0 1 0 3.1h-.3a2.09 2.09 0 0 1-.3-2.9zM82.5 25.8h.3v.4h-.3zM82.5 38.3h.3v.4h-.3zM82.7 32h.4v.4h-.4zM126.6 25.8h22.8M128.2 28.8v20.2M221.3 21.3h5.8v176.6h-5.5"/>
<path d="M25 42.9h66.9M25 49.1h66.9M25 55.4h66.9M33.9 50.8h-1.2l-.1 1.3a.94 .94 0 0 1 1.4-.1 .94 .94 0 0 1-.1 1.4 .94 .94 0 0 1-1.4-.2M34 57.5l-.7-.4a1.74 1.74 0 0 0 .1 3 .87 .87 0 0 0 .7-1.3 .87 .87 0 0 0-1.4-.2l-.2 .4M34.2 46.5h-1.8l1.2-2v3M53.3 45.5a.81 .81 0 0 1-1.1 .6 .81 .81 0 0 1-.3-1.2 .81 .81 0 0 1 1.3 0l.1 .6a1.46 1.46 0 0 1-1 2l-.5-.4M53.3 50.9l.6-.1a1.91 1.91 0 0 1 0 3h-.3a2.15 2.15 0 0 1-.3-2.9zM53.3 58l-.4 .7a.84 .84 0 0 1-1.1-.3 .84 .84 0 0 1 .2-1.1 .84 .84 0 0 1 1.2 .2l.1 .5a1.46 1.46 0 0 1-1 2.1l-.5-.5M54.5 44.6l.3-.1a1.67 1.67 0 0 1 1 1.5 1.67 1.67 0 0 1-1 1.5 2.22 2.22 0 0 1-.3-2.9zM54.5 57.2l.6-.1a1.91 1.91 0 0 1 0 3h-.3a2.22 2.22 0 0 1-.3-2.9zM55.2 50.8h.3v.4h-.3z"/>
<path d="M56.4 44.6h.3v.3h-.3zM56.4 57.1h.3v.4h-.3zM75.7 45.2l.4-.7h.6l.4 .9-1.5 2.1h1.6M75.7 57.8l.4-.7 .8 .1 .2 .4-.3 1-1.2 1.5h1.6M75.7 51.3l.7-.5v3M78 44.5h1.7l-1.2 3M78 57.1h1.7l-1.2 3M78 50.9v.9a1.2 1.2 0 0 1 1.3 .5 1.2 1.2 0 0 1 0 1.3 .97 .97 0 0 1-1.6-.6 .97 .97 0 0 1 1.3-1.1l.4-.4-.1-.6zM80.6 50.9l.6-.1a1.75 1.75 0 0 1-.2 3 2.22 2.22 0 0 1-.4-2.9zM80.8 44.6l.6-.1a1.95 1.95 0 0 1 0 3h-.3a2.15 2.15 0 0 1-.3-2.9zM80.8 57.2l.6-.1a1.91 1.91 0 0 1 0 3h-.3a2.15 2.15 0 0 1-.3-2.9zM82.5 50.8h.3v.4h-.3z"/>
<path d="M82.7 44.6h.4v.3h-.4zM82.7 57.1h.4v.4h-.4zM124.5 50.7l-.7-.5a1.74 1.74 0 0 0 .1 3 .88 .88 0 0 0 .7-1.2 .88 .88 0 0 0-1.4-.2l-.1 .4M125.5 54.3h-.9v4.5h.9M125.8 49.8h-.3h.3l-.3 .7M126.2 54.8h1.7l-1.2 3.1M126.7 52h2.2M128.2 59.1v20.1M128.7 55.5l.5-.7h.5l.5 .6-.4 1-1.2 1.5h1.7M130.2 50.4l.6-.2a1.91 1.91 0 0 1 0 3h-.3a2.13 2.13 0 0 1-.3-2.8zM130.9 54.3h.9v4.5h-.9M132.6 49.8h-.3h.3l-.3 .7"/>
<path d="M133.3 49.8l-.2 .7M25 61.7h66.9M25 68h66.9M25 74.2h66.9M32.5 63.3h1.7l-1.2 3M32.7 69.7v.9a1.2 1.2 0 0 1 1.3 .5 1.2 1.2 0 0 1-.1 1.4 .97 .97 0 0 1-1.5-.7 .97 .97 0 0 1 1.3-1.1l.4-.4-.2-.6zM34.1 76.9a.79 .79 0 0 1-.9 .8 .79 .79 0 0 1-.7-1l.8-.9a1.74 1.74 0 0 1 .1 3.1l-.7-.5M53.3 63.4l.6-.1a1.91 1.91 0 0 1 0 3h-.3a2.13 2.13 0 0 1-.3-2.9zM53.3 70.6a.82 .82 0 0 1-1.2 .6 .82 .82 0 0 1-.2-1.3 .82 .82 0 0 1 1.3 .1l.1 .6a1.4 1.4 0 0 1-1 2l-.5-.4M53.3 76l.6-.2a1.91 1.91 0 0 1 0 3.1h-.3a2.09 2.09 0 0 1-.3-2.9zM54.5 69.7l.6-.1a1.91 1.91 0 0 1 0 3h-.3a2.19 2.19 0 0 1-.3-2.9zM55.2 63.4h.3v.4h-.3z"/>
<path d="M55.2 75.9h.3v.4h-.3zM56.4 69.7h.3v.4h-.3zM75.7 70.3l.4-.7 .8 .1 .2 .5-.3 .9-1.2 1.5h1.6M75.7 63.9l.7-.6v3M75.7 76.4l.7-.6v3.1M78 69.6h1.7l-1.2 3M78 63.4v.9a1.09 1.09 0 0 1 1.4 .6 1.09 1.09 0 0 1-.5 1.4 .97 .97 0 0 1-1.2-1 .97 .97 0 0 1 1.3-.8l.4-.5-.1-.6zM78 76v.9a1.2 1.2 0 0 1 1.3 .5 1.2 1.2 0 0 1 0 1.3 .99 .99 0 0 1-1.6-.6 .99 .99 0 0 1 1.3-1.1l.4-.7a.89 .89 0 0 0-1.4-.3zM80.6 63.4l.6-.1a1.91 1.91 0 0 1 0 3h-.2a2.19 2.19 0 0 1-.4-2.9zM80.6 76l.4-.2a1.75 1.75 0 0 1 .2 3.1h-.2a2.15 2.15 0 0 1-.4-2.9zM80.8 69.7l.6-.1a1.91 1.91 0 0 1 0 3h-.3a2.13 2.13 0 0 1-.3-2.9zM82.5 63.4h.3v.4h-.3z"/>
<path d="M82.5 75.9h.3v.4h-.3zM82.7 69.7h.4v.4h-.4zM25 80.5h66.9M53.3 83.1a.81 .81 0 0 1-1.1 .7 .81 .81 0 0 1-.3-1.3 .81 .81 0 0 1 1.3 .1l.1 .5a1.46 1.46 0 0 1-1 2.1l-.5-.5M54.5 82.3l.3-.2a1.67 1.67 0 0 1 1 1.5 1.67 1.67 0 0 1-1 1.6 2.22 2.22 0 0 1-.3-2.9zM56.4 82.2h.3v.4h-.3zM75.7 82.8l.4-.7h.6l.4 .9-1.5 2.2h1.6M78 82.1h1.7l-1.2 3.1M80.8 82.3l.6-.2a1.95 1.95 0 0 1 0 3.1h-.3a2.15 2.15 0 0 1-.3-2.9zM82.7 82.2h.4v.4h-.4zM126.6 82.3h22.8M128.2 85.3v20.1"/>
<path d="M152.5 85.4v12.2M155.5 96h21.9M178.8 96.3h-.9v4.5h.9M179.7 97v.8a1.12 1.12 0 0 1 1.3 .7 1.12 1.12 0 0 1-.4 1.4 .97 .97 0 0 1-1.2-1.1 .97 .97 0 0 1 1.3-.8l.3-.5-.1-.5zM180.2 92.2h1.8l-1.3 3M183.1 91.8h-.3h.3l-.3 .7M183.8 98.8h-1.9l1.2-2v3.1M184.1 94h2.2M184.2 96.3h.9v4.5h-.9M187.4 92.4l.7-.2a1.91 1.91 0 0 1 0 3h-.3a2.19 2.19 0 0 1-.4-2.8zM189 97a1.39 1.39 0 0 1 1.5 .7 1.39 1.39 0 0 1-.3 1.7l-.3 .3a1.39 1.39 0 0 1-1.5-.8 1.39 1.39 0 0 1 .4-1.6zM189.9 91.8h-.3h.3l-.3 .7"/>
<path d="M190.6 91.8h-.2h.2l-.2 .7M191.3 96.8a1.54 1.54 0 0 1 1.7 1.5 1.54 1.54 0 0 1-1.7 1.6zM193.5 96h21.9M218.4 85.4v12.2M124.5 107.1l-.7-.4a1.74 1.74 0 0 0 .1 3 .88 .88 0 0 0 .7-1.3 .88 .88 0 0 0-1.4-.1l-.1 .4M125.5 110.7h-.9v4.6h.9M125.8 106.2h-.3h.3l-.3 .8M126.2 111.3h1.7l-1.2 3M126.7 108.4h2.2M128.2 115.6v20.1M128.7 112l.5-.7 .7 .1 .3 .4-.4 1-1.2 1.5h1.7M130.2 106.8l.6-.1a1.91 1.91 0 0 1 0 3h-.3a2.15 2.15 0 0 1-.3-2.9z"/>
<path d="M130.9 110.7h.9v4.6h-.9M132.6 106.2h-.3h.3l-.3 .8M133.3 106.2l-.2 .8M227.1 109.6h12.7M126.6 138.7h23.2M128.2 141.7v20.2M124.5 163.6l-.7-.5a1.74 1.74 0 0 0 .1 3 .88 .88 0 0 0 .7-1.2 .88 .88 0 0 0-1.4-.2l-.1 .4M125.5 167.2h-.9v4.5h.9M125.8 162.7h-.3h.3l-.3 .7M126.2 167.7h1.7l-1.2 3.1M126.7 164.9h2.2M128.2 172v20.1"/>
<path d="M128.7 168.4l.5-.7h.5l.5 .6-.4 1-1.2 1.5h1.7M130.2 163.3l.6-.2a1.91 1.91 0 0 1 0 3h-.3a2.13 2.13 0 0 1-.3-2.8zM130.9 167.2h.9v4.5h-.9M132.6 162.7h-.3h.3l-.3 .7M133.3 162.7l-.2 .7M115.6 197.9h-10.5v218.1h13M126.6 195.1h23.2M126.6 200.5h23.2M128.2 203.5v20.1M234.5 216.3h-3l-11 10.4M235 212.4l.6-.6v3M235.8 216.8a3.5 3.5 0 0 0 0 4.6"/>
<path d="M236.3 217.4h1.7M237.2 217.4v3M238.3 217.4l1 1.4v1.6M239.1 211.2l-2.2 4.6M239.8 212.5l.6-.7 .7 .1 .2 .5-.4 .9-1.2 1.5h1.8M240.2 217.4l-.9 1.4M240.8 218.9l1.5-.1 .1-1.1-1.6-.3v3M242.6 211.4h-.3h.3l-.3 .7M243.3 211.4h-.3h.3l-.3 .7M244.5 216.8a3.5 3.5 0 0 1 0 4.6M246.2 211.8h1.7M247 211.8v3"/>
<path d="M248.5 211.8v3M248.5 213.2h1.7M250.2 211.8v3M251.2 211.8v3M251.8 213.1l1.1 1.7M252.9 211.8l-1.7 2M253.9 214.5v.3zM124.5 225.4l-.7-.5a1.74 1.74 0 0 0 .1 3.1 .88 .88 0 0 0 .7-1.3 .88 .88 0 0 0-1.4-.2l-.1 .4M125.5 229h-.9v4.5h.9M125.8 224.5h-.3h.3l-.3 .7M126.2 229.5h1.7l-1.2 3M126.7 226.6h2.2"/>
<path d="M128.2 233.8v20.1M128.7 230.2l.5-.7h.5l.5 .6-1.6 2.4h1.7M130.2 225.1l.6-.2a1.91 1.91 0 0 1 0 3.1h-.3a2.15 2.15 0 0 1-.3-2.9zM130.9 229h.9v4.5h-.9M132.6 224.5h-.3h.3l-.3 .7M133.3 224.5l-.2 .7M243.4 220.2h.3zM126.6 256.9h23.2M128.2 260v20.1M359.4 256.5l.3-.1a1.67 1.67 0 0 1 1 1.5 1.67 1.67 0 0 1-1 1.5 2.22 2.22 0 0 1-.3-2.9zM361.3 256.4h.3v.4h-.3zM152.5 260.1v12.2"/>
<path d="M155.5 270.7h21.9M178.8 271h-.9v4.5h.9M179.7 271.7v.8a1.09 1.09 0 0 1 1.3 .7 1.09 1.09 0 0 1-.4 1.3 .97 .97 0 0 1-1.2-1 .97 .97 0 0 1 1.3-.8l.3-.5-.1-.5zM180.2 266.9h1.8l-1.3 3M183.1 266.5h-.3h.3l-.3 .7M183.8 273.5h-1.9l1.2-2v3M184.1 268.6h2.2M184.2 271h.9v4.5h-.9M187.4 267.1l.7-.2a1.91 1.91 0 0 1 0 3h-.3a2.22 2.22 0 0 1-.4-2.8zM189 271.7l.2-.2a1.52 1.52 0 0 1 1.3 1.5 1.52 1.52 0 0 1-1.3 1.5 1.93 1.93 0 0 1-.2-2.8zM189.9 266.5h-.3h.3l-.3 .7M190.6 266.5h-.2h.2l-.2 .7"/>
<path d="M191.3 271.5a1.52 1.52 0 0 1 1.7 1.5 1.52 1.52 0 0 1-1.7 1.5zM193.5 270.7h21.9M218.4 260.1v12.2M124.5 281.8l-.7-.4a1.73 1.73 0 0 0 .1 3 .88 .88 0 0 0 .7-1.3 .88 .88 0 0 0-1.4-.2l-.1 .5M125.5 285.4h-.9v4.6h.9M125.8 281h-.3h.3l-.3 .7M126.2 286h1.7l-1.2 3M126.7 283.1h2.2M128.2 290.3v20.1M128.7 286.7l.5-.7 .7 .1 .3 .4-.4 1.1-1.2 1.4h1.7M130.2 281.5l.6-.1a1.91 1.91 0 0 1 0 3h-.3a2.09 2.09 0 0 1-.3-2.9zM130.9 285.4h.9v4.6h-.9"/>
<path d="M132.6 281h-.3h.3l-.3 .7M133.3 281l-.2 .7M87.8 306.9h17.3M126.6 313.4h23.2M128.2 316.4v20.1M295.3 315.9l.4-.7 .8 .1 .2 .4-.3 1-1.3 1.5h1.7M297.6 315.2h1.7l-1.2 3M300.4 315.3l.6-.1a1.91 1.91 0 0 1 0 3h-.3a2.15 2.15 0 0 1-.3-2.9zM302.3 315.2h.3v.4h-.3zM419.2 316.3a.8 .8 0 0 1-.9 .8 .8 .8 0 0 1-.7-1l.8-.8a1.65 1.65 0 0 1 .9 1.5 1.65 1.65 0 0 1-1.1 1.5l-.4-.4M420.4 315.4l.6-.1a1.84 1.84 0 0 1 0 3h-.2a2.1 2.1 0 0 1-.4-2.9zM422.4 315.4h.3v.4h-.3z"/>
<path d="M124.5 338.3l-.7-.5a1.74 1.74 0 0 0 .1 3.1 .88 .88 0 0 0 .7-1.3 .88 .88 0 0 0-1.4-.2l-.1 .4M125.8 337.4h-.3h.3l-.3 .7M126.7 339.5h2.2M130.2 338l.6-.2a1.91 1.91 0 0 1 0 3.1h-.3a2.15 2.15 0 0 1-.3-2.9zM132.6 337.4h-.3h.3l-.3 .7M133.3 337.4l-.2 .7M125.5 341.9h-.9v4.5h.9M126.2 342.4h1.7l-1.2 3M128.2 346.7v20.1M128.7 343.1l.5-.7 .7 .1 .3 .5-1.6 2.4h1.7M130.9 341.9h.9v4.5h-.9M126.6 369.9h23.2"/>
<path d="M128.2 372.9v12.3M356.7 375.2l.6-.6v3M359.1 374.8v.8a1.12 1.12 0 0 1 1.2 .7 1.12 1.12 0 0 1-.4 1.3 .97 .97 0 0 1-1.2-1 .97 .97 0 0 1 1.3-.8l.4-.4-.2-.6zM361.6 374.8l.6-.2a1.75 1.75 0 0 1-.2 3 2.1 2.1 0 0 1-.4-2.8zM363.5 374.7h.4v.4h-.4zM124.8 388.4h-1.8l1.2-2v3.1M125.5 390.5h-.9v4.5h.9M125.8 386l-.2 .7M126.8 388.2h2.2M127.7 391h-1.3l-.1 1.3a.93 .93 0 0 1 1.4 .1 .93 .93 0 0 1-.2 1.3 .93 .93 0 0 1-1.3-.2M128.2 395.3v12.3M128.7 391.7l.5-.7h.5l.5 .6-.4 1-1.2 1.4h1.7"/>
<path d="M130.9 390.5h.9v4.5h-.9M131.7 388.4h-1.9l1.2-2v3.1M132.7 386h-.3h.3l-.3 .7M133.4 386h-.3h.3l-.3 .7M126.6 410.6h23.2M223.6 415.9h5.9v176.6h-5.6M126.6 420.2h22.8M128.2 423.2v20.2M124.5 445.1l-.7-.4a1.73 1.73 0 0 0 .1 3 .86 .86 0 0 0 .7-1.3 .86 .86 0 0 0-1.4-.1l-.1 .4M125.5 448.7h-.9v4.5h.9M125.8 444.2h-.3h.3l-.3 .8M126.2 449.3h1.7l-1.2 3"/>
<path d="M126.7 446.4h2.2M128.2 453.5v20.2M128.7 450l.5-.7 .7 .1 .3 .4-.4 1-1.2 1.5h1.7M130.2 444.8l.6-.1a1.91 1.91 0 0 1 0 3h-.3a2.09 2.09 0 0 1-.3-2.9zM130.9 448.7h.9v4.5h-.9M132.6 444.2h-.3h.3l-.3 .8M133.3 444.2l-.2 .8M126.6 476.7h23.2M128.2 479.7v20.1M152.5 479.8v12.2M218.4 479.8v12.2M155.5 490.5h21.9"/>
<path d="M178.8 490.7h-.9v4.5h.9M179.7 491.4v.8a1.12 1.12 0 0 1 1.3 .7 1.12 1.12 0 0 1-.4 1.4 .97 .97 0 0 1-1.2-1 .97 .97 0 0 1 1.3-.9l.3-.4-.1-.6zM180.2 486.6h1.8l-1.3 3.1M183.1 486.2h-.3h.3l-.3 .7M183.8 493.3h-1.9l1.2-2v3M184.1 488.4h2.2M184.2 490.7h.9v4.5h-.9M187.4 486.8l.4-.2a1.75 1.75 0 0 1 .3 3.1h-.3a2.15 2.15 0 0 1-.4-2.9zM189 491.4l.2-.1a1.52 1.52 0 0 1 1.3 1.5 1.52 1.52 0 0 1-1.3 1.5 1.97 1.97 0 0 1-.2-2.9zM189.9 486.2h-.3h.3l-.3 .7M190.6 486.2h-.2h.2l-.2 .7M191.3 491.3a1.52 1.52 0 0 1 1.7 1.5 1.52 1.52 0 0 1-1.7 1.5z"/>
<path d="M193.5 490.5h21.9M124.5 501.6l-.7-.5a1.74 1.74 0 0 0 .1 3 .88 .88 0 0 0 .7-1.3 .88 .88 0 0 0-1.4-.1l-.1 .4M125.5 505.1h-.9v4.6h.9M125.8 500.7h-.3h.3l-.3 .7M126.2 505.7h1.7l-1.2 3M126.7 502.8h2.2M128.2 510v20.1M128.7 506.4l.5-.7h.5l.5 .6-1.6 2.4h1.7M130.2 501.3l.6-.2a1.91 1.91 0 0 1 0 3h-.3a2.15 2.15 0 0 1-.3-2.8zM130.9 505.1h.9v4.6h-.9M132.6 500.7h-.3h.3l-.3 .7M133.3 500.7l-.2 .7"/>
<path d="M229.5 504.2h12.7M126.6 533.1h23.2M128.2 536.1v20.2M124.5 558l-.7-.4a1.73 1.73 0 0 0 .1 3 .88 .88 0 0 0 .7-1.3 .88 .88 0 0 0-1.4-.2l-.1 .5M125.8 557.1h-.3h.3l-.3 .8M126.7 559.3h2.2M130.2 557.7l.6-.1a1.91 1.91 0 0 1 0 3h-.3a2.09 2.09 0 0 1-.3-2.9zM132.6 557.1h-.3h.3l-.3 .8M133.3 557.1l-.2 .8M125.5 561.6h-.9v4.6h.9M126.2 562.2h1.7l-1.2 3M128.2 566.4v20.2"/>
<path d="M128.7 562.9l.5-.7 .7 .1 .3 .4-.4 1-1.2 1.5h1.7M130.9 561.6h.9v4.6h-.9M126.6 589.6h23.2"/>
</g>
<!-- layer: SHELL -->
<g fill="none" stroke="#000" stroke-width=".44">
<path d="M152.5 25.8h65.9v56.5h-65.9h65.9v56.4h-65.9h65.9v56.4h-65.9zM152.9 25.8v169.3M172.1 25.8v56.5M203.2 25.8v56.5M218 25.8v169.3M164.7 82.3v56.4M195.8 82.3v56.4M172.1 138.7v56.4M203.2 138.7v56.4M152.5 200.5h65.9v56.4h-65.9h65.9v56.5h-65.9h65.9v56.5h-65.9h65.9v40.7h-65.9zM152.9 200.5v210.1M172.1 200.5v56.4"/>
<path d="M203.2 200.5v56.4M218 200.5v210.1M167.3 256.9v56.5M198.4 256.9v56.5M172.1 313.4v56.5M203.2 313.4v56.5M167.3 369.9v40.7M198.4 369.9v40.7M152.5 420.2h65.9v56.5h-65.9h65.9v56.4h-65.9h65.9v56.5h-65.9zM152.9 420.2v169.4M172.1 420.2v56.5M203.2 420.2v56.5"/>
<path d="M218 420.2v169.4M163.9 476.7v56.4M195.1 476.7v56.4M172.1 533.1v56.5M203.2 533.1v56.5"/>
<circle cx="359.8" cy="317" r="32.9"/>
<circle cx="359.8" cy="317" r="32.5"/>
</g>
<!-- layer: DIM -->
<g fill="#000" stroke="#000" stroke-width=".44">
<path d="M128.2 25.8l.5 3h-1zM127.7 79.2h1l-.5 3.1zM128.2 82.3l.5 3h-1zM152.5 96l3-.5v1zM215.4 95.5l3 .5-3 .5zM127.7 135.7h1l-.5 3zM128.2 138.7l.5 3h-1zM127.7 192.1h1l-.5 3zM128.2 200.5l.5 3h-1zM220.2 226.3l.7 .7-2.5 1.8zM127.7 253.9h1l-.5 3zM128.2 256.9l.5 3.1h-1z"/>
<path d="M152.5 270.7l3-.5v1zM215.4 270.2l3 .5-3 .5zM127.7 310.4h1l-.5 3zM128.2 313.4l.5 3h-1zM127.7 366.8h1l-.5 3.1zM128.2 369.9l.5 3h-1zM127.7 407.6h1l-.5 3zM128.2 420.2l.5 3h-1zM127.7 473.7h1l-.5 3zM128.2 476.7l.5 3h-1zM152.5 490.5l3-.5v1zM215.4 490l3 .5-3 .5z"/>
<path d="M127.7 530.1h1l-.5 3zM128.2 533.1l.5 3h-1zM127.7 586.6h1l-.5 3z"/>
</g>
<!-- layer: CENTER -->
<g fill="none" stroke="#000" stroke-width=".44">
<path d="M359.8 260.3v7.1M359.8 269v1.6M359.8 272.1v7.9M359.8 281.6v1.6M359.8 284.7v7.9M359.8 294.1v1.6M359.8 297.3v7.8M303.1 317h7.2M311.9 317h1.5M315 317h7.8M324.4 317h1.6M327.5 317h7.9"/>
<path d="M337 317h1.5M340.1 317h7.8M349.5 317h1.6M352.6 317h14.3M359.8 306.6v1.6M359.8 309.8v14.3M368.5 317h1.6M371.6 317h7.9M381 317h1.6M384.2 317h7.8M393.6 317h1.6M396.7 317h7.9"/>
<path d="M406.1 317h1.6M409.3 317h7.1M359.8 325.7v1.6M359.8 328.8v7.9M359.8 338.2v1.6M359.8 341.4v7.8M359.8 350.8v1.5M359.8 353.9v7.9M359.8 363.3v1.6M359.8 366.5v7.1"/>
</g>
<!-- layer: SHOP TAG -->
<path d="M243.6 599.7h.1M441.7 599.7h.1" fill="none" stroke="#000" stroke-width=".44"/>
<!-- layer: QC -->
<g fill="none" stroke="#000" stroke-width=".44">
<path d="M30.3 578.9h20.1M55.8 575.9a1.62 1.62 0 0 1 1.5 1.2 1.62 1.62 0 0 1-.7 1.8h-.8zM57.8 578.9l.8-3 .9 3M58.1 577.9h1.1M59.7 575.9h1.5M60.4 575.9v3M61.8 577.3h.8M63.1 575.9h-1.3v3h1.3M63.9 576.9v.3zM63.9 578.6v.3zM65.4 578.9h20.1M21 586.1l.2-.2a1.6 1.6 0 0 1 1.1 1.5 1.6 1.6 0 0 1-1.1 1.6 2.15 2.15 0 0 1-.2-2.9z"/>
<path d="M21.6 588.4l.6 .8M23.2 588.7h.1M25.6 586.6a.84 .84 0 0 0-1-.7 .84 .84 0 0 0-.6 1.2v.7a.85 .85 0 0 0 .6 1.1 .85 .85 0 0 0 1-.7M26.5 588.7v.3zM30.3 589h20.1M55.8 585.9a1.62 1.62 0 0 1 1.6 1.1 1.62 1.62 0 0 1-.5 1.8l-1.1 .2zM57.8 589l.8-3.1 .9 3.1M58.1 588h1.1M59.7 585.9h1.5M60.4 585.9v3.1M61.8 587.4h.8M63.1 585.9h-1.3v3.1h1.3"/>
<path d="M63.9 586.9v.3zM63.9 588.7v.3zM65.4 589h20.1"/>
</g>
<text font-size="14.6" x="254.7" y="23.6">MATERIALS OF CONSTRUCTION</text>
<text font-size="11.5" x="301.6" y="508.7">VESSEL CAPACITY AND WEIGHTS</text>
<text font-size="9.3" x="27.5" y="568">QUALITY CONTROL</text>
<g font-size="8.8">
<text x="372.9" y="33.9">VESSEL</text>
<text x="246.9" y="44.1">SHELL</text>
<text x="374.3" y="44.1">HR120</text>
<text x="262.1" y="599.7">REVISIONS</text>
</g>
<text font-size="6.9" x="329.9" y="547.1">Savannah Tank &amp; Equipment Corp.</text>
<g font-size="6.6">
<text x="172.9" y="52.6">WS</text>
<text x="30.3" y="86.4">10</text>
<text x="165.5" y="109">WS</text>
<text x="172.9" y="165.5">WS</text>
<text x="172.9" y="227.2">WS</text>
<text x="202.5" y="227.2">WS</text>
<text x="184.1" y="257.5">WS</text>
<text x="167.9" y="283.6">WS</text>
<text x="197.9" y="283.6">WS</text>
<text x="179.2" y="314">WS</text>
<text x="172.9" y="340.1">WS</text>
<text x="202.5" y="340.1">WS</text>
<text x="184.1" y="370.4">WS</text>
<text x="167.9" y="388.8">WS</text>
<text x="172.9" y="439.2">WS</text>
<text x="164.7" y="503.4">WS</text>
<text x="194.4" y="503.4">WS</text>
<text x="241.7" y="506.6">SECTION 3</text>
<text x="175.7" y="533.8">WS</text>
<text x="172.9" y="559.9">WS</text>
<text x="202.5" y="559.9">WS</text>
<text x="326.7" y="566.9">DRAWN BY:</text>
<text x="362.7" y="566.9">AD</text>
<text x="394.8" y="575">HR120 SHELL</text>
<text x="326.3" y="582.1">APPROVED BY:</text>
<text x="362.7" y="582.1">NP</text>
<text x="356.3" y="597.6">040-25-1</text>
<text x="384.9" y="597.6">SHT 1 OF 1</text>
</g>
<g font-size="6.2">
<text x="32.5" y="17.3">LONG SEAMS</text>
<text x="24.7" y="23.6">COURSE</text>
<text x="41.6" y="23.6">ORIENTATION</text>
<text x="66.7" y="23.6">ORIENTATION</text>
<text x="202.5" y="52.2">WS</text>
<text x="184.1" y="82.5">WS</text>
<text x="19.8" y="94.5">*VERT - TOP TO BOTTOM</text>
<text x="195.1" y="108.7">WS</text>
<text x="239.5" y="111.8">SECTION 1</text>
<text x="176.7" y="139">WS</text>
<text x="202.5" y="165.1">WS</text>
<text x="62.8" y="309.4">SECTION 2</text>
<text x="197.9" y="388.4">WS</text>
<text x="348.9" y="391.6">PLAN VIEW</text>
<text x="202.5" y="438.9">WS</text>
<text x="183.8" y="477">WS</text>
<text x="362.7" y="574.3">RS</text>
<text x="19.4" y="580">ENG.</text>
<text x="244.1" y="592.3">REV</text>
<text x="253.3" y="592.3">D.BY</text>
<text x="263.5" y="592.3">C.BY</text>
<text x="275.9" y="592.3">DATE</text>
<text x="294.6" y="592.3">DESCRIPTION</text>
<text x="326.7" y="589.5">SCALE:</text>
</g>
<g font-size="5.7">
<text x="255.8" y="579.6">AD</text>
<text x="266" y="579.6">RS</text>
</g>
<g font-size="5.3">
<text x="255.8" y="584.6">RS</text>
<text x="265.6" y="584.6">AD</text>
<text x="299.2" y="584.6">APPROVAL</text>
</g>
</svg>
